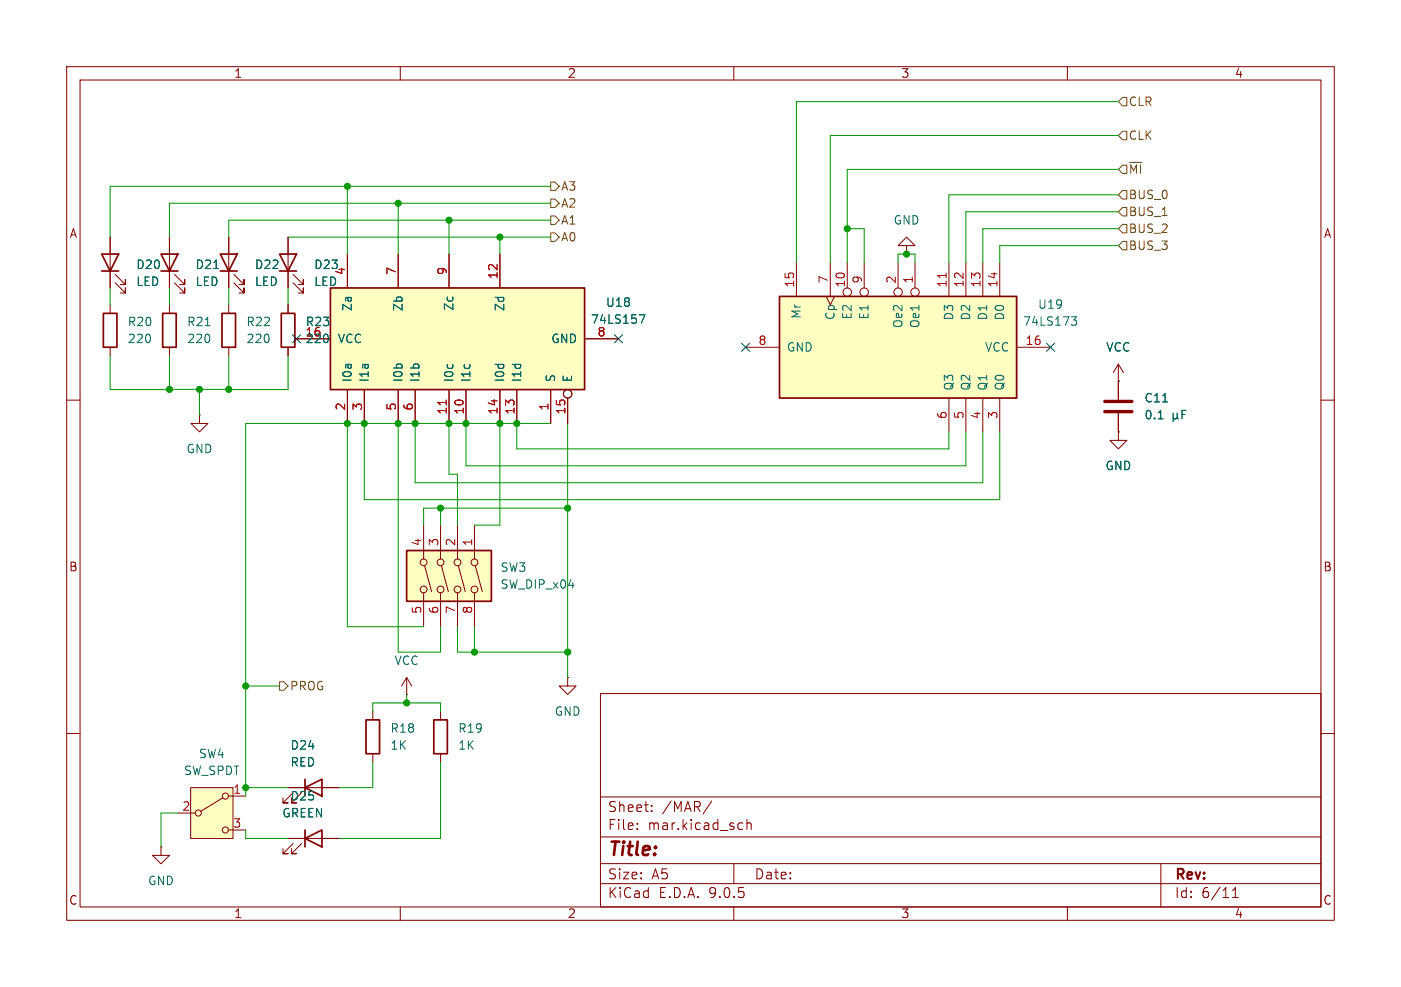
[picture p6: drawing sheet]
<svg xmlns="http://www.w3.org/2000/svg" width="210mm" height="148mm" viewBox="0 0 210 148" stroke-linecap="round" stroke-linejoin="round" font-family="sans-serif">
<g fill="none" stroke="#840000" stroke-width=".15">
<path d="M10 10h190v128h-190zM12 12h186v124h-186zM60 10v2M110 10v2M160 10v2M10 60h2M29.9 62.2v1.3h1.3l-1.3 1.3-1.3-1.3h1.3M29.9 62.2h.1M198 60h2M10 110h2M90 104h108v32h-108zM90 119.5h108"/>
<path d="M198 110h2M24.1 127v1.3h1.3l-1.3 1.2-1.2-1.2h1.2M24.1 127h.1M60 136v2M90 132.5h108M90 129.5h108M90 125.5h108M95.5 124.2v.2M95.5 123.5v.1M97.7 121.5v.2M97.7 120.8v.1M106.7 120.1l-1.3 1.9"/>
<path d="M110 136v2M110 129.5v3M110.9 123.4l.4 .1M111.3 124.3l-.4 .1M112 123.5a.37 .37 0 0 1 .6 .1v.8M112 122.9v1.5M160 136v2M174 129.5v6.5M184.8 134.6h.8M184.8 133.5l.4-.4v1.5"/>
</g>
<path d="M116.8 44.5h35.6v15.2h-35.6z" fill="#ffffc2"/>
<path d="M116.8 44.5h35.6v15.2h-35.6z" fill="none" stroke="#840000" stroke-width=".25"/>
<g fill="none" stroke="#840000" stroke-width=".15">
<path d="M119.4 39.4v5.1M124.5 39.4v5.1M127 39.4v3.8M129.5 39.4v3.8M134.6 39.4v3.8M137.2 39.4v3.8M142.2 39.4v5.1M144.8 39.4v5.1M147.3 39.4v5.1M149.9 39.4v5.1M111.8 52.1h5M123.8 44.5l.7 1.2 .6-1.2"/>
<path d="M142.2 59.7v5.1M144.8 59.7v5.1M147.3 59.7v5.1M149.9 59.7v5.1M152.4 52.1h5.1"/>
<circle cx="127" cy="43.8" r=".63"/>
<circle cx="129.5" cy="43.8" r=".63"/>
<circle cx="134.6" cy="43.8" r=".63"/>
<circle cx="137.2" cy="43.8" r=".63"/>
</g>
<path d="M141.8 40.9v.8" fill="none" stroke="#a90000" stroke-width=".15"/>
<path d="M160.6 47.5h.8l-.4 .5 .3 .1 .1 .4-.3 .3h-.3" fill="none" stroke="#006464" stroke-width=".15"/>
<path d="M49.5 43.2h38.1v15.2h-38.1z" fill="#ffffc2"/>
<path d="M49.5 43.2h38.1v15.2h-38.1z" fill="none" stroke="#840000" stroke-width=".25"/>
<g fill="none" stroke="#840000" stroke-width=".15">
<path d="M52.1 38.1v5.1M59.7 38.1v5.1M67.3 38.1v5.1M74.9 38.1v5.1M44.4 50.8h5.1M52.1 58.4v5.1M54.6 58.4v5.1M59.7 58.4v5.1M62.2 58.4v5.1M67.3 58.4v5.1M69.8 58.4v5.1M74.9 58.4v5.1"/>
<path d="M77.5 58.4v5.1M82.5 58.4v5.1M85.1 59.7v3.8M87.6 50.8h5.1M167.6 57.2h.1M167.6 54.6l-.7 1.3M167.6 54.6l.8 1.3M167.6 54.6v5.3M167.6 64.8v1.2h1.3l-1.3 1.3-1.2-1.3h1.2M167.6 64.8h.1M167.6 62v2.8"/>
<circle cx="85.1" cy="59.1" r=".63"/>
</g>
<path d="M66.9 60v.7" fill="none" stroke="#a90000" stroke-width=".15"/>
<path d="M95.8 47.2h.9l-.6 1.3M173.6 62.8h.7M174.3 60.3h.7M175.9 62.6l.1 .2h.3l.2-.2M175.9 62v1.2M176.5 62.6l.1 .2M176.5 62v.6M177.2 62.1h.4M177.8 61.5h-.6v1.3" fill="none" stroke="#006464" stroke-width=".15"/>
<path d="M165.6 60.2h4.1M165.6 61.7h4.1" fill="none" stroke="#840000" stroke-width=".51"/>
<path d="M61 82.6h12.7v7.6h-12.7z" fill="#ffffc2"/>
<g fill="none" stroke="#840000" stroke-width=".15">
<path d="M16.5 35.6v7.6M25.4 35.6v7.6M34.3 35.6v7.6M43.2 35.6v7.6M135.9 36.8h1.3l-1.3-1.2-1.3 1.2h1.3v1.3M135.9 38.1h.1M16.5 45.7v1.3M16.5 52.1v1.2M17.3 42.4l1.5 1.5v-.7v.7h-.8M17.3 41.1l1.5 1.6v-.8v.8h-.8M26.2 42.4l1.5 1.5v-.7v.7h-.8M26.2 41.1l1.5 1.6v-.8v.8h-.8"/>
<path d="M34.3 45.7v1.3M34.3 52.1v1.2M35.1 42.4l1.5 1.5v-.7v.7h-.8M35.1 41.1l1.5 1.6v-.8v.8h-.8M43.2 45.7v1.3M43.2 52.1v1.2M43.9 42.4l1.6 1.5v-.7v.7h-.8M43.9 41.1l1.6 1.6v-.8v.8h-.8M63.5 78.7v5.1M66 78.7v5.1M68.6 78.7v5.1M71.1 78.7v5.1"/>
<path d="M63.5 88.9v5.1M63.7 84.8l1 3.9M66 88.9v5.1M66.2 84.8l1 3.9M68.6 88.9v5.1M68.7 84.8l1 3.9M71.1 88.9v5.1M71.2 84.8l1.1 3.9M43.2 118.1h7.6M43.9 118.9l-1.5 1.5h.8h-.8v-.8M61 104.1h.1M61 101.6l-.8 1.3"/>
<path d="M61 101.6l.7 1.3M61 101.6v2.5M85.1 101.6v1.3h1.3l-1.3 1.2-1.3-1.2h1.3M85.1 101.6h.1M43.2 125.7h7.6M43.9 126.5l-1.5 1.5h.8h-.8v-.7M45.2 126.5l-1.5 1.5h.7h-.7v-.7"/>
<circle cx="63.5" cy="84.3" r=".51"/>
<circle cx="63.5" cy="88.4" r=".51"/>
<circle cx="66" cy="84.3" r=".51"/>
<circle cx="66" cy="88.4" r=".51"/>
<circle cx="68.6" cy="88.4" r=".51"/>
<circle cx="68.6" cy="84.3" r=".51"/>
<circle cx="71.1" cy="88.4" r=".51"/>
<circle cx="71.1" cy="84.3" r=".51"/>
</g>
<g fill="none" stroke="#840000" stroke-width=".25">
<path d="M15.2 38.1h2.6l-1.3 2.5zM24.1 38.1h2.6l-1.3 2.5zM33 38.1h2.6l-1.3 2.5zM41.9 38.1h2.5l-1.2 2.5zM15.2 40.6h2.6M15.5 47h2v5.1h-2zM24.1 40.6h2.6M33 40.6h2.6M33.3 47h2v5.1h-2zM41.9 40.6h2.5M42.2 47h2v5.1h-2zM61 82.6h12.7v7.6h-12.7z"/>
<path d="M45.7 118.1l2.6-1.3v2.6zM45.7 116.8v2.6M45.7 125.7l2.6-1.2v2.5zM45.7 124.5v2.5"/>
</g>
<path d="M32 40.3h.8" fill="none" stroke="#006464" stroke-width=".15"/>
<path d="M28.6 118.1h6.3v7.6h-6.3z" fill="#ffffc2"/>
<g fill="none" stroke="#840000" stroke-width=".15">
<path d="M16.5 35.6v2.5M25.4 35.6v2.5M34.3 35.6v2.5M43.2 35.6v2.5M52.1 38.1v5.1M59.7 38.1v5.1M67.3 38.1v5.1M74.9 38.1v5.1M16.5 40.6v2.6M25.4 40.6v2.6M25.4 45.7v1.3M25.4 52.1v1.2"/>
<path d="M34.3 40.6v2.6M43.2 40.6v2.6M43.2 45.7v1.3M43.2 52.1v1.2M44.4 50.8h5.1M52.1 58.4v5.1M54.6 58.4v5.1M59.7 58.4v5.1M62.2 58.4v5.1M67.3 58.4v5.1M69.8 58.4v5.1M74.9 58.4v5.1"/>
<path d="M77.5 58.4v5.1M82.5 58.4v5.1M85.1 59.7v3.8M87.6 50.8h5.1M167.6 57.2h.1M167.6 57.2v2.7M167.6 64.8h.1M167.6 62v2.8M28.6 118.1h6.3v7.6h-6.3zM33.4 119.6l-3.3 2.1M34.3 119.4h2.5M43.2 118.1h2.5"/>
<path d="M48.3 118.1h2.5M55.9 106.7v1.3M55.9 113v1.3M66 106.7v1.3M66 113v1.3M26.7 121.9h2.5M34.3 124.5h2.5M43.2 125.7h2.5M48.3 125.7h2.5"/>
<circle cx="85.1" cy="59.1" r=".63"/>
<circle cx="33.8" cy="119.4" r=".46"/>
<circle cx="29.7" cy="121.9" r=".46"/>
<circle cx="33.8" cy="124.5" r=".46"/>
</g>
<path d="M24.4 47h2v5.1h-2zM54.9 108h2v5h-2zM65 108h2.1v5h-2.1z" fill="none" stroke="#840000" stroke-width=".25"/>
<path d="M30.8 48.8h.7M32 40.3h.8M95.8 47.2h.9l-.6 1.3M173.6 62.8h.7M174.3 60.3h.7M175.9 62.6l.1 .2h.3l.2-.2M175.9 62v1.2M176.5 62.6l.1 .2M176.5 62v.6M177.2 62.1h.4M177.8 61.5h-.6v1.3" fill="none" stroke="#006464" stroke-width=".15"/>
<g fill="none" stroke="#725600" stroke-width=".15">
<path d="M168.3 14.6h.6v1.3h-.6l-.7-.7zM168.3 19.7h.6v1.3h-.6l-.7-.7zM82.5 34.9h.7l.6 .7-.6 .6h-.7zM82.5 32.4h.7l.6 .6-.6 .7h-.7zM82.5 27.3h.7l.6 .6-.6 .7h-.7zM82.5 29.8h.7l.6 .7-.6 .6h-.7zM168.3 28.6h.6v1.2h-.6l-.7-.6zM168.3 36.2h.6v1.3h-.6l-.7-.7zM168.3 33.7h.6v1.2h-.6l-.7-.6zM168.3 31.1h.6v1.3h-.6l-.7-.6zM168.3 24.8h.6v1.2h-.6l-.7-.6zM169.3 24.4h1.8"/>
<path d="M41.9 102.2h.6l.7 .7-.7 .6h-.6z"/>
</g>
<g fill="none" stroke="#009600" stroke-width=".15">
<path d="M167.6 15.2h-48.2v24.2M43.2 35.6h39.3M52.1 27.9v10.2M59.7 30.5v7.6M67.3 33v5.1M74.9 35.6v2.5M82.5 30.5h-57.1v5.1M82.5 33h-48.2v2.6M82.5 27.9h-66v7.7M127 34.3h2.5v5.1M134.6 39.4v-1.3h2.6v1.3M167.6 25.4h-40.6v14"/>
<path d="M167.6 20.3h-43.1v19.1M167.6 36.8h-17.7v2.6M167.6 29.2h-25.4v10.2M167.6 31.8h-22.8v7.6M167.6 34.3h-20.3v5.1M16.5 53.3v5.1h8.9v-5.1M16.5 43.2v2.5M25.4 43.2v2.5M25.4 58.4h8.9M29.9 58.4v3.8M34.3 53.3v5.1h8.9v-5.1M34.3 43.2v2.5"/>
<path d="M43.2 43.2v2.5M52.1 63.5v30.5h11.4M54.6 63.5v11.4h95.3v-10.1M59.7 63.5v34.3h6.3v-3.8M62.2 63.5v8.9h85.1v-7.6M66 76.2v2.5M67.3 63.5v7.6h1.3v7.6M69.8 63.5v6.4h75v-5.1M74.9 63.5v15.2h-3.8M77.5 63.5v3.8h64.7v-2.5M82.5 63.5h-45.7v55.9M85.1 76.2h-21.6v2.5"/>
<path d="M85.1 63.5v38.1M68.6 94v3.8h16.5M71.1 94v3.8M36.8 118.1h6.4M36.8 102.9h5.1M55.9 114.3v3.8h-5.1M55.9 106.7v-1.3h10.1v1.3M61 104.1v1.3M66 114.3v11.4h-15.2M26.7 121.9h-2.6v5.1M36.8 124.5v1.2h6.4"/>
</g>
<path d="M43.8 50.2l1.3 1.2M45.1 50.2l-1.3 1.2M92.1 50.2l1.2 1.2M93.3 50.2l-1.2 1.2M111.2 51.5l1.2 1.2M112.4 51.5l-1.2 1.2M156.9 51.5l1.2 1.2M158.1 51.5l-1.2 1.2" fill="none" stroke="#000084" stroke-width=".15"/>
<path d="M66.9 60v.7" fill="none" stroke="#a90000" stroke-width=".15"/>
<g fill="#009600" stroke="#009600" stroke-width=".15">
<circle cx="59.7" cy="63.5" r=".46"/>
<circle cx="62.2" cy="63.5" r=".46"/>
<circle cx="67.3" cy="33" r=".46"/>
<circle cx="74.9" cy="35.6" r=".46"/>
<circle cx="85.1" cy="76.2" r=".46"/>
<circle cx="85.1" cy="97.8" r=".46"/>
<circle cx="69.8" cy="63.5" r=".46"/>
<circle cx="74.9" cy="63.5" r=".46"/>
<circle cx="66" cy="76.2" r=".46"/>
<circle cx="67.3" cy="63.5" r=".46"/>
<circle cx="77.5" cy="63.5" r=".46"/>
<circle cx="71.1" cy="97.8" r=".46"/>
<circle cx="54.6" cy="63.5" r=".46"/>
<circle cx="52.1" cy="63.5" r=".46"/>
<circle cx="61" cy="105.4" r=".46"/>
<circle cx="36.8" cy="102.9" r=".46"/>
<circle cx="36.8" cy="118.1" r=".46"/>
<circle cx="52.1" cy="27.9" r=".46"/>
<circle cx="59.7" cy="30.5" r=".46"/>
<circle cx="25.4" cy="58.4" r=".46"/>
<circle cx="34.3" cy="58.4" r=".46"/>
<circle cx="29.9" cy="58.4" r=".46"/>
<circle cx="127" cy="34.3" r=".46"/>
<circle cx="135.9" cy="38.1" r=".46"/>
</g>
<text font-size="2.8" fill="#840000" x="91" y="128.9">Title:</text>
<g font-size="2.1" fill="#840000">
<text x="91" y="124.7">File:</text>
<text x="91" y="122">Sheet:</text>
<text x="97.1" y="124.7">mar.kicad_sch</text>
<text x="99.2" y="122">/MAR/</text>
<text x="91" y="134.9">KiCad</text>
<text x="91" y="132.1">Size:</text>
<text x="97.7" y="132.1">A5</text>
<text x="98.7" y="134.9">E.D.A.</text>
<text x="106.3" y="134.9">9.0.5</text>
<text x="113" y="132.1">Date:</text>
<text x="176" y="132.3">Rev:</text>
<text x="176" y="134.9">Id:</text>
<text x="180.1" y="134.9">6/11</text>
</g>
<g font-size="1.8" fill="#840000">
<text x="35" y="11.9">1</text>
<text x="85" y="11.9">2</text>
<text x="135" y="11.9">3</text>
<text x="185" y="11.9">4</text>
<text x="10.3" y="35.9">A</text>
<text x="198.4" y="35.9">A</text>
<text x="10.3" y="85.9">B</text>
<text x="198.3" y="85.9">B</text>
<text x="10.3" y="135.9">C</text>
<text x="35" y="137.9">1</text>
<text x="85" y="137.9">2</text>
<text x="135" y="137.9">3</text>
<text x="185" y="137.9">4</text>
<text x="198.3" y="135.9">C</text>
</g>
<g font-size="1.8" fill="#725600">
<text x="169.1" y="16.1">CLR</text>
<text x="169.1" y="21.2">CLK</text>
<text x="84" y="28.8">A3</text>
<text x="169.1" y="26.3">~{MI}</text>
<text x="84" y="33.9">A1</text>
<text x="84" y="31.3">A2</text>
<text x="169.1" y="30.1">BUS_0</text>
<text x="169.1" y="35.2">BUS_2</text>
<text x="169.1" y="32.6">BUS_1</text>
<text x="84" y="36.4">A0</text>
<text x="169.1" y="37.7">BUS_3</text>
<text x="43.4" y="103.7">PROG</text>
</g>
<g font-size="1.8" fill="#006464">
<text x="133.9" y="33.9">GND</text>
<text x="20.3" y="40.6">D20</text>
<text x="29.2" y="40.6">D21</text>
<text x="38.1" y="40.6">D22</text>
<text x="47" y="40.6">D23</text>
<text x="51.8" y="41.3" transform="rotate(-90 51.8 41.3)">4</text>
<text x="20.3" y="43.1">LED</text>
<text x="29.2" y="43.1">LED</text>
<text x="38.1" y="43.1">LED</text>
<text x="47" y="43.1">LED</text>
<text x="52.9" y="46.8" transform="rotate(-90 52.9 46.8)">Za</text>
<text x="60.6" y="46.8" transform="rotate(-90 60.6 46.8)">Zb</text>
<text x="68.2" y="46.7" transform="rotate(-90 68.2 46.7)">Zc</text>
<text x="75.8" y="46.8" transform="rotate(-90 75.8 46.8)">Zd</text>
<text x="90.7" y="46.2">U18</text>
<text x="120.2" y="47.9" transform="rotate(-90 120.2 47.9)">Mr</text>
<text x="155.5" y="46.5">U19</text>
<text x="19.1" y="51.7">220</text>
<text x="19.1" y="49.1">R20</text>
<text x="27.9" y="51.7">220</text>
<text x="27.9" y="49.1">R21</text>
<text x="36.8" y="51.7">220</text>
<text x="36.8" y="49.1">R22</text>
<text x="45.7" y="50.5">16</text>
<text x="45.7" y="51.7">220</text>
<text x="45.7" y="49.1">R23</text>
<text x="50.5" y="51.7">VCC</text>
<text x="82.5" y="51.7">GND</text>
<text x="88.5" y="48.8">74LS157</text>
<text x="117.9" y="52.9">GND</text>
<text x="125.3" y="48.1" transform="rotate(-90 125.3 48.1)">Cp</text>
<text x="127.9" y="48" transform="rotate(-90 127.9 48)">E2</text>
<text x="130.4" y="48" transform="rotate(-90 130.4 48)">E1</text>
<text x="135.5" y="49.3" transform="rotate(-90 135.5 49.3)">Oe2</text>
<text x="138" y="49.3" transform="rotate(-90 138 49.3)">Oe1</text>
<text x="143.1" y="48.1" transform="rotate(-90 143.1 48.1)">D3</text>
<text x="145.6" y="48.1" transform="rotate(-90 145.6 48.1)">D2</text>
<text x="147.6" y="52.9">VCC</text>
<text x="148.2" y="48.1" transform="rotate(-90 148.2 48.1)">D1</text>
<text x="150.7" y="48.1" transform="rotate(-90 150.7 48.1)">D0</text>
<text x="153.2" y="49.1">74LS173</text>
<text x="165.7" y="52.9">VCC</text>
<text x="52.9" y="57.4" transform="rotate(-90 52.9 57.4)">I0a</text>
<text x="55.5" y="57.4" transform="rotate(-90 55.5 57.4)">I1a</text>
<text x="60.6" y="57.4" transform="rotate(-90 60.6 57.4)">I0b</text>
<text x="63.1" y="57.4" transform="rotate(-90 63.1 57.4)">I1b</text>
<text x="68.2" y="57.4" transform="rotate(-90 68.2 57.4)">I0c</text>
<text x="70.7" y="57.4" transform="rotate(-90 70.7 57.4)">I1c</text>
<text x="75.8" y="57.4" transform="rotate(-90 75.8 57.4)">I0d</text>
<text x="78.3" y="57.4" transform="rotate(-90 78.3 57.4)">I1d</text>
<text x="83.4" y="57.4" transform="rotate(-90 83.4 57.4)">S</text>
<text x="86" y="57.4" transform="rotate(-90 86 57.4)">E</text>
<text x="143.1" y="58.7" transform="rotate(-90 143.1 58.7)">Q3</text>
<text x="145.6" y="58.7" transform="rotate(-90 145.6 58.7)">Q2</text>
<text x="148.2" y="58.7" transform="rotate(-90 148.2 58.7)">Q1</text>
<text x="150.7" y="58.7" transform="rotate(-90 150.7 58.7)">Q0</text>
<text x="171.5" y="63.1">0.1</text>
<text x="171.5" y="60.6">C11</text>
<text x="27.9" y="68.2">GND</text>
<text x="165.6" y="70.7">GND</text>
<text x="74.9" y="86">SW3</text>
<text x="74.9" y="88.5">SW_DIP_x04</text>
<text x="59" y="99.9">VCC</text>
<text x="83.1" y="107.5">GND</text>
<text x="29.7" y="113.9">SW4</text>
<text x="43.5" y="112.6">D24</text>
<text x="58.4" y="112.6">1K</text>
<text x="58.4" y="110.1">R18</text>
<text x="68.6" y="112.6">1K</text>
<text x="68.6" y="110.1">R19</text>
<text x="27.5" y="116.4">SW_SPDT</text>
<text x="43.5" y="115.2">RED</text>
<text x="42.2" y="122.8">GREEN</text>
<text x="43.5" y="120.2">D25</text>
<text x="22.1" y="132.9">GND</text>
</g>
<g font-size="1.8" fill="#a90000">
<text x="59.4" y="41.3" transform="rotate(-90 59.4 41.3)">7</text>
<text x="67.1" y="41.3" transform="rotate(-90 67.1 41.3)">9</text>
<text x="74.7" y="42" transform="rotate(-90 74.7 42)">12</text>
<text x="119.1" y="43.2" transform="rotate(-90 119.1 43.2)">15</text>
<text x="124.2" y="42.6" transform="rotate(-90 124.2 42.6)">7</text>
<text x="126.7" y="43.2" transform="rotate(-90 126.7 43.2)">10</text>
<text x="129.3" y="42.6" transform="rotate(-90 129.3 42.6)">9</text>
<text x="134.4" y="42.6" transform="rotate(-90 134.4 42.6)">2</text>
<text x="136.9" y="42.6" transform="rotate(-90 136.9 42.6)">1</text>
<text x="142" y="43.2" transform="rotate(-90 142 43.2)">11</text>
<text x="144.5" y="43.2" transform="rotate(-90 144.5 43.2)">12</text>
<text x="147.1" y="43.2" transform="rotate(-90 147.1 43.2)">13</text>
<text x="149.6" y="43.2" transform="rotate(-90 149.6 43.2)">14</text>
<text x="89.5" y="50.5">8</text>
<text x="113.6" y="51.8">8</text>
<text x="153.6" y="51.8">16</text>
<text x="51.8" y="61.7" transform="rotate(-90 51.8 61.7)">2</text>
<text x="54.4" y="61.7" transform="rotate(-90 54.4 61.7)">3</text>
<text x="59.4" y="61.7" transform="rotate(-90 59.4 61.7)">5</text>
<text x="62" y="61.7" transform="rotate(-90 62 61.7)">6</text>
<text x="67.1" y="62.3" transform="rotate(-90 67.1 62.3)">11</text>
<text x="69.6" y="62.3" transform="rotate(-90 69.6 62.3)">10</text>
<text x="74.7" y="62.3" transform="rotate(-90 74.7 62.3)">14</text>
<text x="77.2" y="62.3" transform="rotate(-90 77.2 62.3)">13</text>
<text x="82.3" y="61.7" transform="rotate(-90 82.3 61.7)">1</text>
<text x="84.8" y="62.3" transform="rotate(-90 84.8 62.3)">15</text>
<text x="142" y="62.9" transform="rotate(-90 142 62.9)">6</text>
<text x="144.5" y="62.9" transform="rotate(-90 144.5 62.9)">5</text>
<text x="147.1" y="62.9" transform="rotate(-90 147.1 62.9)">4</text>
<text x="149.6" y="62.9" transform="rotate(-90 149.6 62.9)">3</text>
<text x="63.2" y="82" transform="rotate(-90 63.2 82)">4</text>
<text x="65.8" y="82" transform="rotate(-90 65.8 82)">3</text>
<text x="68.3" y="82" transform="rotate(-90 68.3 82)">2</text>
<text x="70.9" y="82" transform="rotate(-90 70.9 82)">1</text>
<text x="63.2" y="92.1" transform="rotate(-90 63.2 92.1)">5</text>
<text x="65.8" y="92.1" transform="rotate(-90 65.8 92.1)">6</text>
<text x="68.3" y="92.1" transform="rotate(-90 68.3 92.1)">7</text>
<text x="70.9" y="92.1" transform="rotate(-90 70.9 92.1)">8</text>
<text x="34.9" y="119.1">1</text>
<text x="27.2" y="121.7">2</text>
<text x="34.9" y="124.2">3</text>
</g>
</svg>
